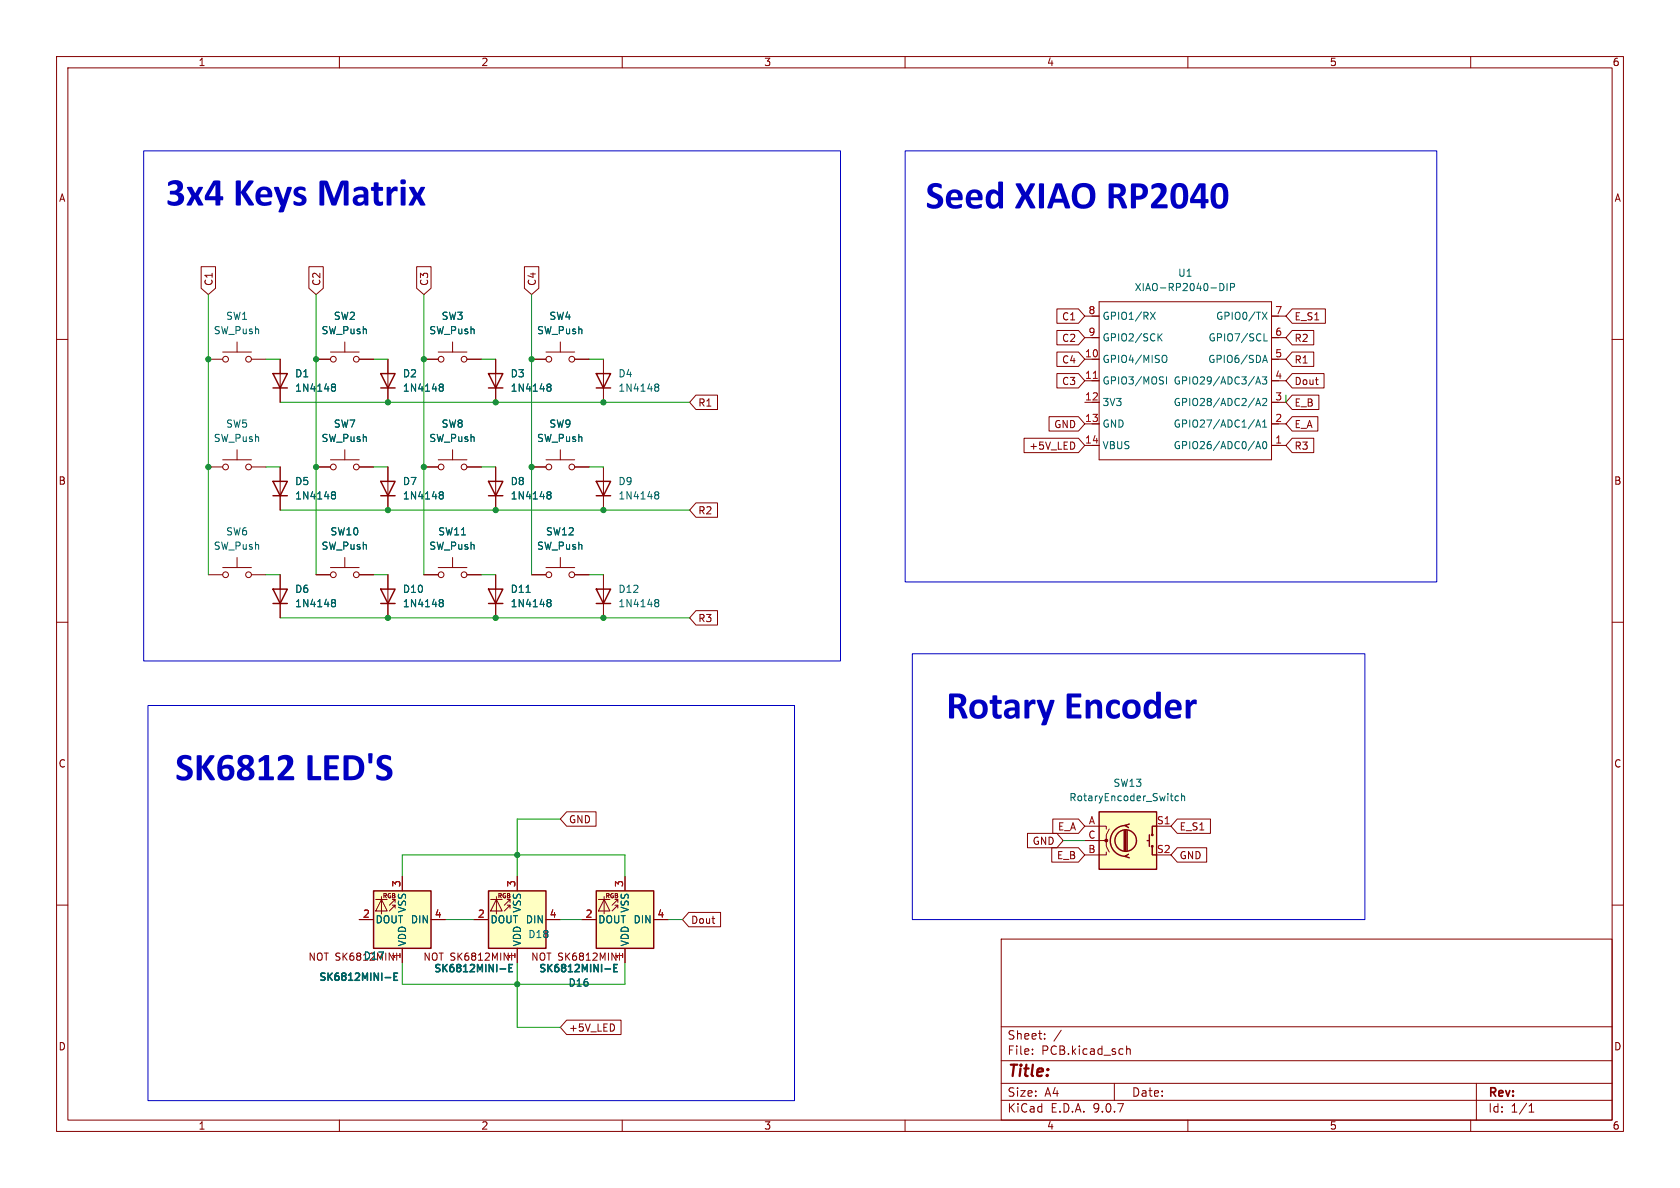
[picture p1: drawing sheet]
<svg xmlns="http://www.w3.org/2000/svg" width="297mm" height="210mm" viewBox="0 0 297 210" stroke-linecap="round" stroke-linejoin="round" font-family="sans-serif">
<g fill="none" stroke="#840000" stroke-width=".18">
<path d="M10 10h277v190h-277zM12 12h273v186h-273zM60 10v2M110 10v2M160 10v2M210 10v2M260 10v2M10 60h2M41.9 79.5v1.8M55.9 63.5h2.5M58.4 62.2h5.1M61 60.5v1.7"/>
<path d="M63.5 63.5h2.5M106.7 63.5v7.6M285 60h2M36.8 82.6h2.6M39.4 81.3h5M44.4 82.6h2.6M10 110h2M68.6 101.6v7.6M285 110h2M10 160h2M177 166h108v32h-108zM285 160h2"/>
<path d="M60 198v2M110 198v2M160 198v2M177 194.5h108M177 191.5h108M177 187.5h108M177 181.5h108M182.5 186.3v.1M182.5 185.5v.1M184.7 183.6v.1M184.7 182.8v.1M187.6 182.1l-1.3 2"/>
<path d="M197 191.5v3M199.2 184.9v1.5M199.2 185.5l.2-.1 .3 .1 .1 .9M210 198v2M260 198v2M261 191.5v6.5M270.3 196.6h.9M270.3 195.5l.4-.4v1.5"/>
<circle cx="58.9" cy="63.5" r=".51"/>
<circle cx="63" cy="63.5" r=".51"/>
<circle cx="39.9" cy="82.6" r=".51"/>
<circle cx="43.9" cy="82.6" r=".51"/>
</g>
<path d="M105.4 66h2.5l-1.2 2.6zM105.4 68.6h2.5M67.3 104.1h2.5l-1.2 2.6zM67.3 106.7h2.5" fill="none" stroke="#840000" stroke-width=".25"/>
<path d="M115.9 68.4h.1M115.9 67.9h.3l.2 .1 .1 .2-.3 .2M116 68.4h.2M116 68.4l-.1 .1M116.2 68.4l.3 .3-.1 .3-.2 .2-.3-.1M77.8 106h.3l.2 .1 .1 .2-.3 .2M77.8 106.5h.1M77.9 106.5h.2M77.9 106.5l-.1 .1M78.1 106.5l.3 .3-.1 .3-.2 .2-.3-.1" fill="none" stroke="#006464" stroke-width=".18"/>
<path d="M66 157.5h10.2v10.1h-10.2z" fill="#ffffc2"/>
<path d="M66 157.5h10.2v10.1h-10.2z" fill="none" stroke="#840000" stroke-width=".25"/>
<path d="M66.4 159h2.1M67.4 158.5v3M67.4 159l1.1 2h-2.1zM69.8 159.5v-.5l-1 1M71.1 154.9v2.6M63.5 162.6h2.5M69.3 160h.5M69.8 160.5v-.5l-1 1M71.1 167.6v2.6M76.2 162.6h2.5" fill="none" stroke="#840000" stroke-width=".18"/>
<path d="M88.4 171.3h1M90 171.1h.4M90.6 170.5h-.6v1.3h.6" fill="none" stroke="#006464" stroke-width=".25"/>
<path d="M86.4 157.5h10.1v10.1h-10.1z" fill="#ffffc2"/>
<g fill="none" stroke="#840000" stroke-width=".25">
<path d="M48.3 66h2.5l-1.3 2.6zM48.3 68.6h2.5M67.3 66h2.5l-1.2 2.6zM67.3 68.6h2.5M48.3 85.1h2.5l-1.3 2.5zM48.3 87.6h2.5M67.3 85.1h2.5l-1.2 2.5zM67.3 87.6h2.5M86.4 85.1h2.5l-1.3 2.5zM86.4 87.6h2.5M105.4 85.1h2.5l-1.2 2.5zM105.4 87.6h2.5"/>
<path d="M48.3 104.1h2.5l-1.3 2.6zM48.3 106.7h2.5M86.4 104.1h2.5l-1.3 2.6zM86.4 106.7h2.5M86.4 157.5h10.1v10.1h-10.1z"/>
</g>
<g fill="none" stroke="#840000" stroke-width=".18">
<path d="M36.8 63.5h2.6M39.4 62.2h5M41.9 60.5v1.7M44.4 63.5h2.6M49.5 63.5v7.6M61 79.5v1.8M68.6 63.5v7.6M74.9 63.5h2.6M77.5 62.2h5M80 60.5v1.7M80 79.5v1.8M82.5 63.5h2.6"/>
<path d="M99.1 79.5v1.8M41.9 98.6v1.7M49.5 82.6v7.6M55.9 82.6h2.5M58.4 81.3h5.1M61 98.6v1.7M63.5 82.6h2.5M68.6 82.6v7.6M74.9 82.6h2.6M77.5 81.3h5M80 98.6v1.7M82.5 82.6h2.6"/>
<path d="M87.6 82.6v7.6M94 82.6h2.5M96.5 81.3h5.1M99.1 98.6v1.7M101.6 82.6h2.5M106.7 82.6v7.6M36.8 101.6h2.6M39.4 100.3h5M44.4 101.6h2.6M49.5 101.6v7.6M55.9 101.6h2.5M58.4 100.3h5.1"/>
<path d="M63.5 101.6h2.5M74.9 101.6h2.6M77.5 100.3h5M82.5 101.6h2.6M87.6 101.6v7.6M94 101.6h2.5M96.5 100.3h5.1M101.6 101.6h2.5M86.7 159h2.1M87.8 158.5v3M87.8 159l1 2h-2.1zM90.2 159.5v-.5l-1 1"/>
<path d="M91.4 154.9v2.6M83.8 162.6h2.6M89.7 160h.5M90.2 160.5v-.5l-1 1M91.4 167.6v2.6M96.5 162.6h2.6"/>
<circle cx="39.9" cy="63.5" r=".51"/>
<circle cx="43.9" cy="63.5" r=".51"/>
<circle cx="78" cy="63.5" r=".51"/>
<circle cx="82" cy="63.5" r=".51"/>
<circle cx="58.9" cy="82.6" r=".51"/>
<circle cx="63" cy="82.6" r=".51"/>
<circle cx="78" cy="82.6" r=".51"/>
<circle cx="82" cy="82.6" r=".51"/>
<circle cx="97" cy="82.6" r=".51"/>
<circle cx="101.1" cy="82.6" r=".51"/>
<circle cx="39.9" cy="101.6" r=".51"/>
<circle cx="43.9" cy="101.6" r=".51"/>
<circle cx="58.9" cy="101.6" r=".51"/>
<circle cx="63" cy="101.6" r=".51"/>
<circle cx="78" cy="101.6" r=".51"/>
<circle cx="82" cy="101.6" r=".51"/>
<circle cx="97" cy="101.6" r=".51"/>
<circle cx="101.1" cy="101.6" r=".51"/>
</g>
<path d="M68.1 172.8h1M69.7 172.6h.4M70.3 172h-.6v1.3h.6" fill="none" stroke="#006464" stroke-width=".25"/>
<g fill="none" stroke="#006464" stroke-width=".18">
<path d="M58.7 68.4h.1M58.7 67.9h.4l.2 .1v.2l-.2 .2M58.8 68.4h.3M58.8 68.4l-.1 .1M59.1 68.4l.2 .3v.3l-.2 .2-.4-.1M77.8 67.9h.3l.2 .1 .1 .2-.3 .2M77.8 68.4h.1M77.9 68.4h.2M77.9 68.4l-.1 .1M78.1 68.4l.3 .3-.1 .3-.2 .2-.3-.1M58.7 87l.4-.1 .2 .2v.1l-.2 .3M58.7 87.4l.1 .1"/>
<path d="M58.8 87.5h.3M58.8 87.5h-.1M59.1 87.5l.2 .2v.4l-.2 .1-.4-.1M77.8 87.4l.1 .1M77.8 87l.3-.1 .2 .2 .1 .1-.3 .3M77.9 87.5h.2M77.9 87.5h-.1M78.1 87.5l.3 .2-.1 .4-.2 .1-.3-.1M96.8 87.4l.1 .1M96.8 87l.4-.1 .2 .2v.1l-.2 .3M96.9 87.5h.3M96.9 87.5h-.1"/>
<path d="M97.2 87.5l.2 .2v.4l-.2 .1-.4-.1M115.9 87l.3-.1 .2 .2 .1 .1-.3 .3M115.9 87.4l.1 .1M116 87.5h.2M116 87.5h-.1M116.2 87.5l.3 .2-.1 .4-.2 .1-.3-.1M58.7 106h.4l.2 .1v.2l-.2 .2M58.7 106.5h.1M58.8 106.5h.3M58.8 106.5l-.1 .1M59.1 106.5l.2 .3v.3l-.2 .2-.4-.1M93 104.7h.7"/>
<path d="M96.8 106.5h.1M96.8 106h.4l.2 .1v.2l-.2 .2M96.9 106.5h.3M96.9 106.5l-.1 .1M97.2 106.5l.2 .3v.3l-.2 .2-.4-.1"/>
</g>
<path d="M194.3 143.5h10.2v10.2h-10.2z" fill="#ffffc2"/>
<g fill="none" stroke="#840000" stroke-width=".25">
<path d="M86.4 66h2.5l-1.3 2.6zM86.4 68.6h2.5M105.4 104.1h2.5l-1.2 2.6zM105.4 106.7h2.5M194.3 143.5h10.2v10.2h-10.2zM198.8 146.8v3.6M199 145.9a2.73 2.73 0 0 0-2.7 2.7 2.73 2.73 0 0 0 2.7 2.8M199 146.8v3.6M199.3 146.8v3.6M199.5 151l-.6 .4 .7 .2M199.6 145.7l-.7 .2 .6 .4M202.8 148.6h.4"/>
<path d="M203.2 147.6v2M203.7 149.6v1.5h.8M204.5 146.1h-.8v1.5"/>
<circle cx="199" cy="148.6" r="1.9"/>
<circle cx="203.7" cy="149.6" r=".13"/>
<circle cx="203.7" cy="147.6" r=".13"/>
</g>
<g fill="none" stroke="#840000" stroke-width=".18">
<path d="M87.6 63.5v7.6M94 63.5h2.5M96.5 62.2h5.1M99.1 60.5v1.7M101.6 63.5h2.5M106.7 101.6v7.6M191.8 146.1h3.8v.5M191.8 148.6h3.8v1l.5 1M195.6 150.6v.5h-3.8M196.1 146.6l-.5 1v1h-.5M204.5 146.1h2.5"/>
<circle cx="97" cy="63.5" r=".51"/>
<circle cx="101.1" cy="63.5" r=".51"/>
</g>
<circle cx="195.6" cy="148.6" r=".25" fill="#840000" stroke="#840000" stroke-width=".18"/>
<g fill="none" stroke="#006464" stroke-width=".18">
<path d="M96.8 68.4h.1M96.8 67.9h.4l.2 .1v.2l-.2 .2M96.9 68.4h.3M96.9 68.4l-.1 .1M97.2 68.4l.2 .3v.3l-.2 .2-.4-.1M115.9 106.5h.1M115.9 106h.3l.2 .1 .1 .2-.3 .2M116 106.5h.2M116 106.5l-.1 .1M116.2 106.5l.3 .3-.1 .3-.2 .2-.3-.1M208.3 140.8l-.3-.1-.3 .2 .2 .6h.4M208.9 140.8l.2-.1 .3 .1v.7"/>
<path d="M208.9 140.3v1.2"/>
</g>
<path d="M105.4 157.5h10.2v10.1h-10.2z" fill="#ffffc2"/>
<path d="M105.4 157.5h10.2v10.1h-10.2z" fill="none" stroke="#840000" stroke-width=".25"/>
<g fill="none" stroke="#840000" stroke-width=".18">
<path d="M35.6 47.1h2.5v3.9l-1.3 1.1-1.2-1.1zM54.6 47.1h2.6v3.9l-1.3 1.1-1.3-1.1zM73.7 47.1h2.5v3.9l-1.3 1.1-1.2-1.1zM92.7 47.1h2.6v3.9l-1.3 1.1-1.3-1.1zM186.8 58.4h3.9l1.1 1.3-1.1 1.3h-3.9zM186.8 54.6h3.9l1.1 1.3-1.1 1.3h-3.9zM191.8 59.7h2.5M191.8 55.9h2.5M194.3 53.3h30.5v28h-30.5zM224.8 59.7h2.5M224.8 55.9h2.5M228.4 54.6h5.9v2.6h-5.9l-1.1-1.3z"/>
<path d="M228.4 58.4h3.9v2.6h-3.9l-1.1-1.3zM49.5 63.5v2.5M49.5 68.6v2.5M55.9 63.5h2.5M63.5 63.5h2.5M68.6 63.5v2.5M68.6 68.6v2.5M74.9 63.5h2.6M82.5 63.5h2.6M87.6 63.5v2.5M87.6 68.6v2.5M94 63.5h2.5"/>
<path d="M101.6 63.5h2.5M123 69.8h3.8v2.6h-3.8l-1.1-1.3zM181 77.5h9.7l1.1 1.2-1.1 1.3h-9.7zM185.5 73.7h5.2l1.1 1.2-1.1 1.3h-5.2zM186.8 62.2h3.9l1.1 1.3-1.1 1.3h-3.9zM186.8 66h3.9l1.1 1.3-1.1 1.3h-3.9zM191.8 78.7h2.5M191.8 71.1h2.5M191.8 63.5h2.5M191.8 74.9h2.5M191.8 67.3h2.5M224.8 78.7h2.5"/>
<path d="M224.8 71.1h2.5M224.8 63.5h2.5M224.8 74.9h2.5M224.8 67.3h2.5M228.4 77.5h3.9v2.5h-3.9l-1.1-1.3zM228.4 66h5.7v2.6h-5.7l-1.1-1.3zM228.4 73.7h4.6v2.5h-4.6l-1.1-1.3zM228.4 69.8h4.8v2.6h-4.8l-1.1-1.3zM228.4 62.2h3.9v2.6h-3.9l-1.1-1.3zM49.5 82.6v2.5M49.5 87.6v2.6M55.9 82.6h2.5"/>
<path d="M63.5 82.6h2.5M68.6 82.6v2.5M68.6 87.6v2.6M74.9 82.6h2.6M82.5 82.6h2.6M87.6 82.6v2.5M87.6 87.6v2.6M94 82.6h2.5M101.6 82.6h2.5M123 88.9h3.8v2.5h-3.8l-1.1-1.2zM49.5 101.6v2.5M49.5 106.7v2.5"/>
<path d="M55.9 101.6h2.5M63.5 101.6h2.5M68.6 101.6v2.5M68.6 106.7v2.5M74.9 101.6h2.6M82.5 101.6h2.6M87.6 101.6v2.5M87.6 106.7v2.5M94 101.6h2.5M101.6 101.6h2.5M123 107.9h3.8v2.6h-3.8l-1.1-1.3zM71.1 154.9v2.6"/>
<path d="M91.4 154.9v2.6M100.2 143.5h5.2v2.6h-5.2l-1.1-1.3zM105.8 159h2M106.8 158.5v3M106.8 159l1 2h-2zM109.2 159.5v-.5l-1 1M110.5 154.9v2.6M181.6 147.3h5.2l1.2 1.3-1.2 1.3h-5.2zM185.9 149.9h4.8l1.1 1.2-1.1 1.3h-4.8zM186.1 144.8h4.6l1.1 1.3-1.1 1.2h-4.6zM208.1 144.8h5.9v2.5h-5.9l-1.1-1.2zM208.1 149.9h5.2v2.5h-5.2l-1.1-1.3z"/>
<path d="M63.5 162.6h2.5M71.1 167.6v2.6M76.2 162.6h2.5M83.8 162.6h2.6M91.4 167.6v2.6M96.5 162.6h2.6M102.9 162.6h2.5M108.7 160h.5M109.2 160.5v-.5l-1 1M110.5 167.6v2.6M115.6 162.6h2.5M121.8 161.3h5.6v2.5h-5.6l-1.2-1.2z"/>
<path d="M100.2 180.3h9.6v2.6h-9.6l-1.1-1.3z"/>
</g>
<path d="M68.1 172.8h1M69.7 172.6h.4M70.3 172h-.6v1.3h.6M88.4 171.3h1M90 171.1h.4M90.6 170.5h-.6v1.3h.6M107 171.3h.9M108.5 171.1h.5M109.1 170.5h-.6v1.3h.6" fill="none" stroke="#006464" stroke-width=".25"/>
<g fill="none" stroke="#006464" stroke-width=".18">
<path d="M203.4 55.2l.8 1.3M204.2 55.2l-.8 1.3M204.9 59.5l.5 .8M205.4 59l-.7 .7M215.7 50.1a.64 .64 0 0 1 .7 .6 .64 .64 0 0 1-.7 .7M216.9 50.1v1.3M217.5 50.8l.6-.1 .2-.2-.1-.3-.7-.1v1.3M223.2 55.2l.8 1.3M224 55.2l-.8 1.3M58.7 67.9h.4l.2 .1v.2l-.2 .2M58.7 68.4h.1M58.8 68.4h.3"/>
<path d="M58.8 68.4l-.1 .1M59.1 68.4l.2 .3v.3l-.2 .2-.4-.1M77.8 67.9h.3l.2 .1 .1 .2-.3 .2M77.8 68.4h.1M77.9 68.4h.2M77.9 68.4l-.1 .1M78.1 68.4l.3 .3-.1 .3-.2 .2-.3-.1M96.8 67.9h.4l.2 .1v.2l-.2 .2M96.8 68.4h.1M96.9 68.4h.3M96.9 68.4l-.1 .1M97.2 68.4l.2 .3v.3l-.2 .2-.4-.1"/>
<path d="M205.7 62.8a.43 .43 0 0 1 .6 .4v.5a.43 .43 0 0 1-.6 .4M206.2 66.6v1.3M222 79.3l.4-1.3 .5 1.3M222 75.5l.4-1.3 .5 1.3M222 71.7l.4-1.3 .5 1.3M222 67.9l.4-1.3 .5 1.3M222.1 79h.6M222.1 75.1h.6M222.1 71.3h.6M222.1 67.5h.6M223.2 66.6h.7l-.4 .5 .4 .1v.6l-.2 .1-.5-.1M223.2 64.1l.4-1.3 .5 1.3"/>
<path d="M223.2 70.6l.5-.2 .2 .4-.7 .9h.7M223.2 75.5h.7M223.2 74.6l.4-.4v1.3M223.3 78.2l.2-.2a.68 .68 0 0 1 .5 .7 .68 .68 0 0 1-.5 .6l-.2-.1-.1-.4zM223.3 63.7h.6M223.5 60.3h.6M58.7 87l.4-.1 .2 .2v.1l-.2 .3M58.7 87.4l.1 .1M58.8 87.5h.3M58.8 87.5h-.1M59.1 87.5l.2 .2v.4l-.2 .1-.4-.1M77.8 87l.3-.1 .2 .2 .1 .1-.3 .3"/>
<path d="M77.8 87.4l.1 .1M77.9 87.5h.2M77.9 87.5h-.1M78.1 87.5l.3 .2-.1 .4-.2 .1-.3-.1M96.8 87.4l.1 .1M96.8 87l.4-.1 .2 .2v.1l-.2 .3M96.9 87.5h.3M96.9 87.5h-.1M97.2 87.5l.2 .2v.4l-.2 .1-.4-.1M58.7 106h.4l.2 .1v.2l-.2 .2M58.7 106.5h.1M58.8 106.5h.3"/>
<path d="M58.8 106.5l-.1 .1M59.1 106.5l.2 .3v.3l-.2 .2-.4-.1M77.8 106h.3l.2 .1 .1 .2-.3 .2M77.8 106.5h.1M77.9 106.5h.2M77.9 106.5l-.1 .1M78.1 106.5l.3 .3-.1 .3-.2 .2-.3-.1M93 104.7h.7M96.8 106.5h.1M96.8 106h.4l.2 .1v.2l-.2 .2M96.9 106.5h.3M96.9 106.5l-.1 .1"/>
<path d="M97.2 106.5l.2 .3v.3l-.2 .2-.4-.1"/>
</g>
<path d="M193.3 66.9h.7" fill="none" stroke="#a90000" stroke-width=".18"/>
<g fill="none" stroke="#009600" stroke-width=".18">
<path d="M36.8 52.1v49.5M55.9 52.1v49.5M74.9 52.1v49.5M94 52.1v49.5M47 63.5h2.5M49.5 71.1h72.4M66 63.5h2.6M85.1 63.5h2.5M104.1 63.5h2.6M227.3 69.9v1.2M47 82.6h2.5M49.5 90.2h72.4"/>
<path d="M66 82.6h2.6M85.1 82.6h2.5M104.1 82.6h2.6M47 101.6h2.5M49.5 109.2h72.4M66 101.6h2.6M85.1 101.6h2.5M104.1 101.6h2.6M71.1 154.9v-3.8h39.4v3.8M99.1 144.8h-7.7v10.1M188 148.6h3.8M71.1 170.2v3.8h39.4v-3.8"/>
<path d="M78.7 162.6h5.1M91.4 170.2v11.4h7.7M99.1 162.6h3.8M118.1 162.6h2.5"/>
</g>
<path d="M25.4 26.7h123.2v90.1h-123.2zM160 26.7h94v76.2h-94zM161.3 115.6h80v47h-80zM26.2 124.7h114.3v69.9h-114.3z" fill="none" stroke="#0000c2" stroke-width=".18"/>
<g fill="#009600" stroke="#009600" stroke-width=".18">
<circle cx="55.9" cy="63.5" r=".46"/>
<circle cx="55.9" cy="82.6" r=".46"/>
<circle cx="68.6" cy="71.1" r=".46"/>
<circle cx="36.8" cy="82.6" r=".46"/>
<circle cx="36.8" cy="63.5" r=".46"/>
<circle cx="91.4" cy="174" r=".46"/>
<circle cx="91.4" cy="151.1" r=".46"/>
<circle cx="68.6" cy="90.2" r=".46"/>
<circle cx="74.9" cy="82.6" r=".46"/>
<circle cx="94" cy="63.5" r=".46"/>
<circle cx="87.6" cy="71.1" r=".46"/>
<circle cx="94" cy="82.6" r=".46"/>
<circle cx="74.9" cy="63.5" r=".46"/>
<circle cx="106.7" cy="109.2" r=".46"/>
<circle cx="106.7" cy="90.2" r=".46"/>
<circle cx="87.6" cy="90.2" r=".46"/>
<circle cx="106.7" cy="71.1" r=".46"/>
<circle cx="87.6" cy="109.2" r=".46"/>
<circle cx="68.6" cy="109.2" r=".46"/>
</g>
<g font-size="7" fill="#0000c2">
<text x="29.3" y="37.8">3x4KeysMatrix</text>
<text x="163.6" y="38.3">SeedXIAORP2040</text>
<text x="167.3" y="128.4">RotaryEncoder</text>
<text x="31" y="139.4">SK6812LED'S</text>
</g>
<text font-size="2.8" fill="#840000" x="178" y="190.9">Title:</text>
<g font-size="2.1" fill="#840000">
<text x="178" y="184">Sheet:</text>
<text x="178" y="186.7">File:</text>
<text x="184.1" y="186.7">PCB.kicad_sch</text>
<text x="178" y="196.9">KiCad</text>
<text x="178" y="194.1">Size:</text>
<text x="184.7" y="194.1">A4</text>
<text x="185.7" y="196.9">E.D.A.</text>
<text x="193.3" y="196.9">9.0.7</text>
<text x="200" y="194.1">Date:</text>
<text x="263" y="194.3">Rev:</text>
<text x="263" y="196.9">Id:</text>
<text x="267.1" y="196.9">1/1</text>
</g>
<g font-size="1.8" fill="#840000">
<text x="35" y="11.9">1</text>
<text x="85" y="11.9">2</text>
<text x="135" y="11.9">3</text>
<text x="185" y="11.9">4</text>
<text x="235" y="11.9">5</text>
<text x="285" y="11.9">6</text>
<text x="10.3" y="35.9">A</text>
<text x="285.3" y="35.9">A</text>
<text x="37.8" y="50.6" transform="rotate(-90 37.8 50.6)">C1</text>
<text x="56.8" y="50.6" transform="rotate(-90 56.8 50.6)">C2</text>
<text x="75.9" y="50.6" transform="rotate(-90 75.9 50.6)">C3</text>
<text x="94.9" y="50.6" transform="rotate(-90 94.9 50.6)">C4</text>
<text x="187.7" y="56.8">C1</text>
<text x="228.8" y="56.8">E_S1</text>
<text x="187.7" y="60.6">C2</text>
<text x="187.7" y="64.5">C4</text>
<text x="228.8" y="60.6">R2</text>
<text x="228.8" y="64.5">R1</text>
<text x="187.7" y="68.3">C3</text>
<text x="228.8" y="68.3">Dout</text>
<text x="123.3" y="72.1">R1</text>
<text x="186.3" y="75.9">GND</text>
<text x="228.8" y="75.9">E_A</text>
<text x="228.8" y="72.1">E_B</text>
<text x="181.9" y="79.7">+5V_LED</text>
<text x="228.8" y="79.7">R3</text>
<text x="10.3" y="85.9">B</text>
<text x="285.3" y="85.9">B</text>
<text x="123.3" y="91.1">R2</text>
<text x="123.3" y="110.2">R3</text>
<text x="10.3" y="135.9">C</text>
<text x="285.3" y="135.9">C</text>
<text x="100.5" y="145.7">GND</text>
<text x="182.5" y="149.5">GND</text>
<text x="186.9" y="147">E_A</text>
<text x="208.4" y="147">E_S1</text>
<text x="186.8" y="152.1">E_B</text>
<text x="208.4" y="152.1">GND</text>
<text x="122.1" y="163.5">Dout</text>
<text x="54.4" y="170">NOT SK6812MINI</text>
<text x="74.7" y="170">NOT SK6812MINI</text>
<text x="93.8" y="170">NOT SK6812MINI</text>
<text x="10.3" y="185.9">D</text>
<text x="100.5" y="182.6">+5V_LED</text>
<text x="285.3" y="185.9">D</text>
<text x="35" y="199.9">1</text>
<text x="85" y="199.9">2</text>
<text x="135" y="199.9">3</text>
<text x="185" y="199.9">4</text>
<text x="235" y="199.9">5</text>
<text x="285" y="199.9">6</text>
</g>
<g font-size="1.8" fill="#006464">
<text x="200.5" y="51.7">XIAO-RP2040-DIP</text>
<text x="208.2" y="49.1">U1</text>
<text x="37.7" y="59.3">SW_Push</text>
<text x="39.9" y="56.7">SW1</text>
<text x="56.7" y="59.3">SW_Push</text>
<text x="58.9" y="56.7">SW2</text>
<text x="75.8" y="59.3">SW_Push</text>
<text x="78" y="56.7">SW3</text>
<text x="94.8" y="59.3">SW_Push</text>
<text x="97" y="56.7">SW4</text>
<text x="194.8" y="56.7">GPIO1/RX</text>
<text x="214.9" y="56.7">GPIO0/TX</text>
<text x="194.8" y="64.4">GPIO4/MISO</text>
<text x="194.8" y="60.6">GPIO2/SCK</text>
<text x="213.5" y="64.4">GPIO6/SDA</text>
<text x="213.6" y="60.6">GPIO7/SCL</text>
<text x="52.1" y="66.9">D1</text>
<text x="52.1" y="69.4">1N4148</text>
<text x="71.1" y="66.9">D2</text>
<text x="71.1" y="69.4">1N4148</text>
<text x="90.2" y="66.9">D3</text>
<text x="90.2" y="69.4">1N4148</text>
<text x="109.2" y="66.9">D4</text>
<text x="109.2" y="69.4">1N4148</text>
<text x="194.8" y="72">3V3</text>
<text x="194.8" y="68.2">GPIO3/MOSI</text>
<text x="207.4" y="72">GPIO28/ADC2/A2</text>
<text x="207.4" y="68.2">GPIO29/ADC3/A3</text>
<text x="39.9" y="75.8">SW5</text>
<text x="58.9" y="75.8">SW7</text>
<text x="78" y="75.8">SW8</text>
<text x="97" y="75.8">SW9</text>
<text x="194.8" y="75.8">GND</text>
<text x="207.4" y="75.8">GPIO27/ADC1/A1</text>
<text x="37.7" y="78.3">SW_Push</text>
<text x="56.7" y="78.3">SW_Push</text>
<text x="75.8" y="78.3">SW_Push</text>
<text x="94.8" y="78.3">SW_Push</text>
<text x="194.8" y="79.6">VBUS</text>
<text x="207.4" y="79.6">GPIO26/ADC0/A0</text>
<text x="52.1" y="86">D5</text>
<text x="52.1" y="88.5">1N4148</text>
<text x="71.1" y="86">D7</text>
<text x="71.1" y="88.5">1N4148</text>
<text x="90.2" y="86">D8</text>
<text x="90.2" y="88.5">1N4148</text>
<text x="109.2" y="86">D9</text>
<text x="109.2" y="88.5">1N4148</text>
<text x="39.9" y="94.8">SW6</text>
<text x="58.3" y="94.8">SW10</text>
<text x="77.4" y="94.8">SW11</text>
<text x="96.4" y="94.8">SW12</text>
<text x="37.7" y="97.4">SW_Push</text>
<text x="56.7" y="97.4">SW_Push</text>
<text x="75.8" y="97.4">SW_Push</text>
<text x="94.8" y="97.4">SW_Push</text>
<text x="52.1" y="105">D6</text>
<text x="52.1" y="107.5">1N4148</text>
<text x="71.1" y="105">D10</text>
<text x="71.1" y="107.5">1N4148</text>
<text x="90.2" y="105">D11</text>
<text x="90.2" y="107.5">1N4148</text>
<text x="109.2" y="105">D12</text>
<text x="109.2" y="107.5">1N4148</text>
<text x="188.9" y="141.8">RotaryEncoder_Switch</text>
<text x="196.7" y="139.3">SW13</text>
<text x="72" y="161.4" transform="rotate(-90 72 161.4)">VSS</text>
<text x="92.3" y="161.4" transform="rotate(-90 92.3 161.4)">VSS</text>
<text x="111.4" y="161.4" transform="rotate(-90 111.4 161.4)">VSS</text>
<text x="66.3" y="163.4">DOUT DIN</text>
<text x="72" y="167.4" transform="rotate(-90 72 167.4)">VDD</text>
<text x="86.6" y="163.4">DOUT DIN</text>
<text x="92.3" y="167.4" transform="rotate(-90 92.3 167.4)">VDD</text>
<text x="93.3" y="166">D18</text>
<text x="105.7" y="163.4">DOUT DIN</text>
<text x="111.4" y="167.4" transform="rotate(-90 111.4 167.4)">VDD</text>
<text x="56.2" y="173.7">SK6812MINI-E</text>
<text x="64.2" y="169.8">D17</text>
<text x="76.6" y="172.2">SK6812MINI-E</text>
<text x="95.1" y="172.2">SK6812MINI-E</text>
<text x="100.4" y="174.6">D16</text>
</g>
<g font-size="1.8" fill="#a90000">
<text x="192.3" y="59.4">9</text>
<text x="192.3" y="55.6">8</text>
<text x="225.4" y="59.4">6</text>
<text x="225.4" y="55.6">7</text>
<text x="191.7" y="63.2">10</text>
<text x="225.4" y="63.2">5</text>
<text x="191.7" y="70.9">12</text>
<text x="191.7" y="67.1">11</text>
<text x="225.4" y="70.9">3</text>
<text x="225.4" y="67.1">4</text>
<text x="191.7" y="74.7">13</text>
<text x="225.4" y="74.7">2</text>
<text x="191.7" y="78.5">14</text>
<text x="225.4" y="78.5">1</text>
<text x="192.3" y="148.3">C</text>
<text x="192.4" y="145.8">A</text>
<text x="204.4" y="145.8">S1</text>
<text x="192.3" y="150.9">B</text>
<text x="204.4" y="150.9">S2</text>
<text x="70.9" y="156.9" transform="rotate(-90 70.9 156.9)">3</text>
<text x="91.2" y="156.9" transform="rotate(-90 91.2 156.9)">3</text>
<text x="110.2" y="156.9" transform="rotate(-90 110.2 156.9)">3</text>
<text x="64.1" y="162.3">2</text>
<text x="76.8" y="162.3">4</text>
<text x="84.4" y="162.3">2</text>
<text x="97.1" y="162.3">4</text>
<text x="103.4" y="162.3">2</text>
<text x="116.1" y="162.3">4</text>
<text x="70.9" y="169.6" transform="rotate(-90 70.9 169.6)">1</text>
<text x="91.2" y="169.6" transform="rotate(-90 91.2 169.6)">1</text>
<text x="110.2" y="169.6" transform="rotate(-90 110.2 169.6)">1</text>
</g>
<g font-size="1.1" fill="#840000">
<text x="67.5" y="159">RGB</text>
<text x="87.9" y="159">RGB</text>
<text x="106.9" y="159">RGB</text>
</g>
</svg>
